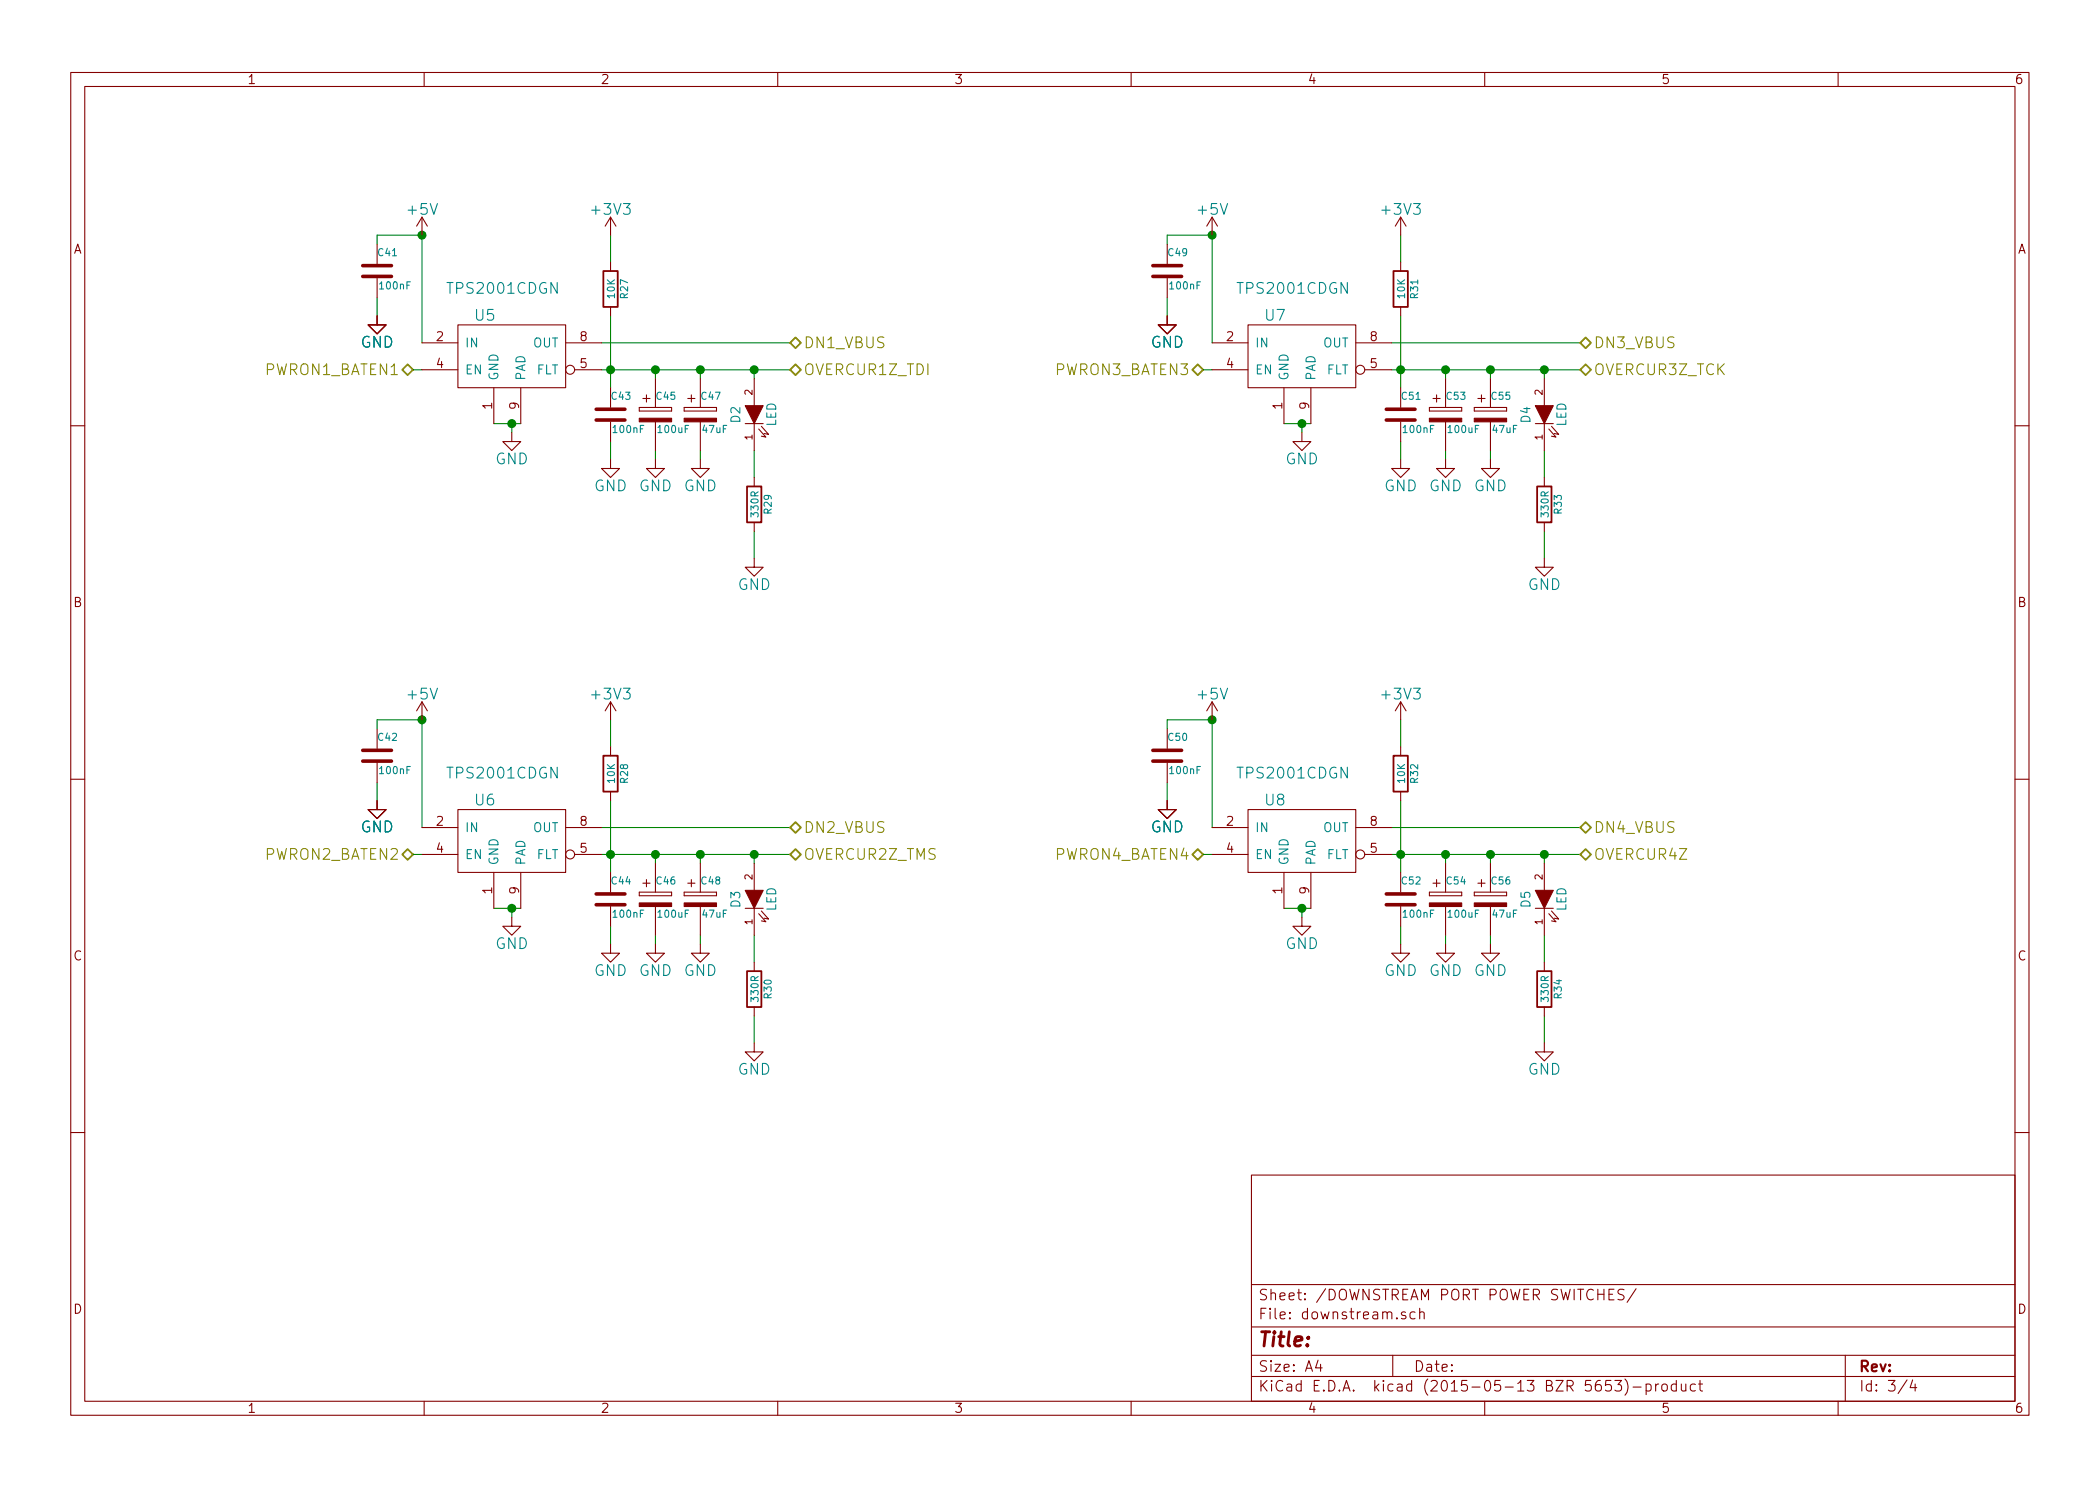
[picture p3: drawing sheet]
<svg xmlns="http://www.w3.org/2000/svg" width="297mm" height="210mm" viewBox="0 0 297 210" stroke-linecap="round" stroke-linejoin="round" font-family="sans-serif">
<g fill="none" stroke="#840000" stroke-width=".15">
<path d="M10 10.3h277v189.9h-277zM12 12.2h273v186.1h-273zM60 10.3v1.9M110 10.3v1.9M160 10.3v1.9M210 10.3v1.9M260 10.3v1.9M53.3 34.5v2.8M53.3 39.4v2.8M59.7 30.7l-.8 1.3M59.7 30.7v2.6M59.7 30.7l.8 1.3"/>
<path d="M86.4 30.7v2.6M86.4 37.1v1.2M86.4 30.7l-.8 1.3M86.4 30.7l.7 1.3M165.1 34.5v2.8M165.1 39.4v2.8M171.4 30.7l-.7 1.3M171.4 30.7v2.6M171.4 30.7l.8 1.3M198.1 30.7v2.6M198.1 37.1v1.2M198.1 30.7l-.7 1.3"/>
<path d="M198.1 30.7l.8 1.3M53.3 44.7v1.3h1.3l-1.3 1.2-1.2-1.2h1.2M59.7 48.5h5.1M59.7 52.3h5.1M64.8 46h15.2v8.9h-15.2zM69.8 54.9v5M73.7 54.9v5M80 48.5h5.1M81.3 52.3h3.8M86.4 43.4v1.3M86.4 54.9v2.8M86.4 59.7v2.8"/>
<path d="M90.4 57.7v.5zM90.4 58.2h4.6zM90.4 57.7h4.6zM90.9 56.4h1zM91.4 55.9v1zM92.7 53.6v4.1M92.7 59.7v4M95 57.7v.5zM96.8 57.7v.5zM96.8 58.2h4.5zM96.8 57.7h4.5zM97.3 56.4h1z"/>
<path d="M97.8 55.9v1zM99.1 53.6v4.1M99.1 59.7v4M101.3 57.7v.5zM105.4 59.9h2.5M106.7 53.6v3.8M106.7 59.9v3.8M165.1 44.7v1.3h1.3l-1.3 1.2-1.3-1.2h1.3M171.4 48.5h5.1M171.4 52.3h5.1M176.5 46h15.3v8.9h-15.3zM181.6 54.9v5"/>
<path d="M185.4 54.9v5M191.8 48.5h5M193 52.3h3.8M198.1 43.4v1.3M198.1 54.9v2.8M198.1 59.7v2.8M202.2 57.7v.5zM202.2 58.2h4.6zM202.2 57.7h4.6zM202.7 56.4h1zM203.2 55.9v1zM204.5 53.6v4.1"/>
<path d="M204.5 59.7v4M206.8 57.7v.5zM208.5 57.7v.5zM208.5 58.2h4.6zM208.5 57.7h4.6zM209 56.4h1.1zM209.5 55.9v1zM210.8 53.6v4.1M210.8 59.7v4M213.1 57.7v.5zM217.2 59.9h2.5M218.4 53.6v3.8"/>
<path d="M218.4 59.9v3.8M10 60.2h2M72.4 61.2v1.3h1.3l-1.3 1.2-1.3-1.2h1.3M86.4 65v1.3h1.2l-1.2 1.3-1.3-1.3h1.3M92.7 65v1.3h1.3l-1.3 1.3-1.3-1.3h1.3M99.1 65v1.3h1.2l-1.2 1.3-1.3-1.3h1.3M106.7 79v1.3h1.2l-1.2 1.2-1.3-1.2h1.3M106.7 67.6v1.2M106.7 73.9v1.3M107.3 60.7l1 1.1-.6-.1M107.7 60.3l1 1.2-.6-.2M184.1 61.2v1.3h1.3l-1.3 1.2-1.2-1.2h1.2"/>
<path d="M198.1 65v1.3h1.3l-1.3 1.3-1.3-1.3h1.3M204.5 65v1.3h1.2l-1.2 1.3-1.3-1.3h1.3M210.8 65v1.3h1.3l-1.3 1.3-1.3-1.3h1.3M218.4 79v1.3h1.3l-1.3 1.2-1.2-1.2h1.2M218.4 67.6v1.2M218.4 73.9v1.3M219.1 60.7l1 1.1-.6-.1M219.5 60.3l1 1.2-.7-.2M285 60.2h2M59.7 99.3v2.5M59.7 99.3l-.8 1.3M59.7 99.3l.8 1.3"/>
<path d="M86.4 99.3v2.5M86.4 99.3l-.8 1.3M86.4 99.3l.7 1.3M171.4 99.3v2.5M171.4 99.3l-.7 1.3M171.4 99.3l.8 1.3M198.1 99.3v2.5M198.1 99.3l-.7 1.3M198.1 99.3l.8 1.3M10 110.3h2M53.3 113.3v1.2h1.3l-1.3 1.3-1.2-1.3h1.2M53.3 103.1v2.8"/>
<path d="M53.3 107.9v2.8M59.7 117.1h5.1M64.8 114.5h15.2v8.9h-15.2zM80 117.1h5.1M86.4 105.7v1.2M86.4 112v1.3M165.1 113.3v1.2h1.3l-1.3 1.3-1.3-1.3h1.3M165.1 103.1v2.8M165.1 107.9v2.8M171.4 117.1h5.1M176.5 114.5h15.3v8.9h-15.3zM191.8 117.1h5"/>
<path d="M198.1 105.7v1.2M198.1 112v1.3M285 110.3h2M59.7 120.9h5.1M69.8 123.4v5.1M72.4 129.8v1.3h1.3l-1.3 1.2-1.3-1.2h1.3M73.7 123.4v5.1M81.3 120.9h3.8M86.4 133.6v1.3h1.2l-1.2 1.2-1.3-1.2h1.3M86.4 123.4v2.8M86.4 128.3v2.8M90.4 126.2v.5z"/>
<path d="M90.4 126.7h4.6zM90.4 126.2h4.6zM90.9 125h1zM91.4 124.5v1zM92.7 133.6v1.3h1.3l-1.3 1.2-1.3-1.2h1.3M92.7 122.2v4M92.7 128.3v4M95 126.2v.5zM96.8 126.2v.5zM96.8 126.7h4.5zM96.8 126.2h4.5zM97.3 125h1z"/>
<path d="M97.8 124.5v1zM99.1 133.6v1.3h1.2l-1.2 1.2-1.3-1.2h1.3M99.1 122.2v4M99.1 128.3v4M101.3 126.2v.5zM105.4 128.5h2.5M106.7 122.2v3.8M106.7 128.5v3.8M106.7 136.1v1.3M107.3 129.3l1 1.1-.6-.1M107.7 128.9l1 1.1-.6-.1M171.4 120.9h5.1"/>
<path d="M181.6 123.4v5.1M184.1 129.8v1.3h1.3l-1.3 1.2-1.2-1.2h1.2M185.4 123.4v5.1M193 120.9h3.8M198.1 133.6v1.3h1.3l-1.3 1.2-1.3-1.2h1.3M198.1 123.4v2.8M198.1 128.3v2.8M202.2 126.2v.5zM202.2 126.7h4.6zM202.2 126.2h4.6zM202.7 125h1zM203.2 124.5v1z"/>
<path d="M204.5 133.6v1.3h1.2l-1.2 1.2-1.3-1.2h1.3M204.5 122.2v4M204.5 128.3v4M206.8 126.2v.5zM208.5 126.2v.5zM208.5 126.7h4.6zM208.5 126.2h4.6zM209 125h1.1zM209.5 124.5v1zM210.8 133.6v1.3h1.3l-1.3 1.2-1.3-1.2h1.3M210.8 122.2v4M210.8 128.3v4"/>
<path d="M213.1 126.2v.5zM217.2 128.5h2.5M218.4 122.2v3.8M218.4 128.5v3.8M218.4 136.1v1.3M219.1 129.3l1 1.1-.6-.1M219.5 128.9l1 1.1-.7-.1M106.7 147.6v1.2h1.2l-1.2 1.3-1.3-1.3h1.3M106.7 142.5v1.3M218.4 147.6v1.2h1.3l-1.3 1.3-1.2-1.3h1.2M218.4 142.5v1.3M10 160.2h2"/>
<path d="M177 166.3h108v32h-108zM285 160.2h2M60 198.3v1.9M110 198.3v1.9M160 198.3v1.9M177 194.8h108M177 191.8h108M177 187.8h108M177 181.8h108M186.4 192.5l-.3 1h.9M186.8 193v1M197 191.8v3"/>
<path d="M198.8 185.7a.37 .37 0 0 0-.6 .1v.1a.54 .54 0 0 0 .6 .3l.1 .1-.1 .2-.1 .1-.5-.1M200.2 185.7l-.5-.1-.3 .3 .1 .6 .2 .1 .5-.1M200.8 185.7a.38 .38 0 0 1 .6 .1v.8M200.8 185.1v1.5M210 198.3v1.9M227.9 195.3h-.7l-.1 .7a.62 .62 0 0 1 .7 0l.1 .2v.5l-.2 .1h-.4l-.2-.1M228.3 182.4h-.7v1.5h.7M228.4 195.3h1l-.5 .6 .4 .1 .1 .2-.1 .5-.2 .1h-.4l-.3-.1M229.7 182.5l-.2-.1-.5 .1a.35 .35 0 0 0-.1 .4 .35 .35 0 0 0 .2 .2l.5 .2a.35 .35 0 0 1 .1 .3 .35 .35 0 0 1-.3 .3l-.5-.1M229.8 195.1a1.71 1.71 0 0 1 0 2.3M231 196.3h1.1M231.4 182.3l-1.3 2"/>
<path d="M232.8 195.9a.48 .48 0 0 1 .7 .1l.1 .1-.1 .6a.48 .48 0 0 1-.7 0M232.8 195.8v1.5M234.2 195.8v1M234.6 195.8l-.3 .1-.1 .2M235.1 196a.41 .41 0 0 1 .7 .1v.4a.41 .41 0 0 1-.4 .3 .41 .41 0 0 1-.3-.3zM237.1 195.9l-.4-.1-.3 .3 .1 .6 .2 .1 .4-.1M237.1 195.3v1.5M237.8 195.8l.1 .9a.4 .4 0 0 0 .6 0M238.5 195.8v1M239.8 195.9l-.4-.1-.3 .3 .1 .6 .2 .1 .4-.1M240.3 195.8h.5M240.5 195.3v1.3l.2 .2h.1"/>
<path d="M260 198.3v1.9M261 191.8v6.5M269.7 195.2l-1.2 2M270.5 195.2l-.3 1.1h.9M270.9 195.8v1"/>
<circle cx="80.6" cy="52.3" r=".63"/>
<circle cx="192.4" cy="52.3" r=".63"/>
<circle cx="80.6" cy="120.9" r=".63"/>
<circle cx="192.4" cy="120.9" r=".63"/>
</g>
<g fill="none" stroke="#008400" stroke-width=".15">
<path d="M53.3 34.5v-1.2h6.4v15.2M86.4 33.3v3.8M165.1 34.5v-1.2h6.3v15.2M198.1 33.3v3.8M53.3 42.2v2.5M58.4 52.3h1.3M69.8 59.9h3.9M72.4 59.9v1.3M85.1 48.5h26.7M85.1 52.3h26.7M86.4 44.7v10.2M92.7 52.3v1.3"/>
<path d="M99.1 52.3v1.3M106.7 52.3v1.3M165.1 42.2v2.5M170.2 52.3h1.2M181.6 59.9h3.8M184.1 59.9v1.3M196.8 48.5h26.7M196.8 52.3h26.7M198.1 44.7v10.2M204.5 52.3v1.3M210.8 52.3v1.3M218.4 52.3v1.3"/>
<path d="M86.4 62.5v2.5M92.7 63.7v1.3M99.1 63.7v1.3M106.7 63.7v3.9M106.7 75.2v3.8M198.1 62.5v2.5M204.5 63.7v1.3M210.8 63.7v1.3M218.4 63.7v3.9M218.4 75.2v3.8M53.3 103.1v-1.3h6.4v15.3M53.3 110.7v2.6"/>
<path d="M85.1 117.1h26.7M86.4 101.8v3.9M86.4 113.3v10.1M165.1 103.1v-1.3h6.3v15.3M165.1 110.7v2.6M196.8 117.1h26.7M198.1 101.8v3.9M198.1 113.3v10.1M58.4 120.9h1.3M69.8 128.5h3.9M72.4 128.5v1.3M85.1 120.9h26.7"/>
<path d="M86.4 131.1v2.5M92.7 120.9v1.3M92.7 132.3v1.3M99.1 120.9v1.3M99.1 132.3v1.3M106.7 120.9v1.3M106.7 132.3v3.8M170.2 120.9h1.2M181.6 128.5h3.8M184.1 128.5v1.3M196.8 120.9h26.7M198.1 131.1v2.5"/>
<path d="M204.5 120.9v1.3M204.5 132.3v1.3M210.8 120.9v1.3M210.8 132.3v1.3M218.4 120.9v1.3M218.4 132.3v3.8M106.7 143.8v3.8M218.4 143.8v3.8"/>
</g>
<g fill="#008400" stroke="#008400" stroke-width=".25">
<circle cx="72.4" cy="59.9" r=".51"/>
<circle cx="86.4" cy="52.3" r=".51"/>
<circle cx="92.7" cy="52.3" r=".51"/>
<circle cx="99.1" cy="52.3" r=".51"/>
<circle cx="106.7" cy="52.3" r=".51"/>
<circle cx="59.7" cy="33.3" r=".51"/>
<circle cx="72.4" cy="128.5" r=".51"/>
<circle cx="86.4" cy="120.9" r=".51"/>
<circle cx="92.7" cy="120.9" r=".51"/>
<circle cx="99.1" cy="120.9" r=".51"/>
<circle cx="106.7" cy="120.9" r=".51"/>
<circle cx="59.7" cy="101.8" r=".51"/>
<circle cx="184.2" cy="59.9" r=".51"/>
<circle cx="198.1" cy="52.3" r=".51"/>
<circle cx="204.5" cy="52.3" r=".51"/>
<circle cx="210.8" cy="52.3" r=".51"/>
<circle cx="218.4" cy="52.3" r=".51"/>
<circle cx="171.5" cy="33.3" r=".51"/>
<circle cx="184.2" cy="128.5" r=".51"/>
<circle cx="198.1" cy="120.9" r=".51"/>
<circle cx="204.5" cy="120.9" r=".51"/>
<circle cx="210.8" cy="120.9" r=".51"/>
<circle cx="218.4" cy="120.9" r=".51"/>
<circle cx="171.5" cy="101.8" r=".51"/>
</g>
<g fill="none" stroke="#840000" stroke-width=".51">
<path d="M51.3 39.1h4.1M51.3 37.6h4.1M163.1 39.1h4M163.1 37.6h4M84.3 59.4h4.1M84.3 57.9h4.1M196.1 59.4h4.1M196.1 57.9h4.1M51.3 107.7h4.1M51.3 106.2h4.1M163.1 107.7h4M163.1 106.2h4"/>
<path d="M84.3 128h4.1M84.3 126.5h4.1M196.1 128h4.1M196.1 126.5h4.1"/>
</g>
<g fill="#840000" stroke="#840000" stroke-width=".15">
<path d="M90.4 59.2h4.6v.5h-4.6z"/>
<path d="M96.8 59.2h4.5v.5h-4.5z"/>
<path d="M105.4 57.4h2.5l-1.2 2.5z"/>
<path d="M90.4 127.8h4.6v.5h-4.6z"/>
<path d="M96.8 127.8h4.5v.5h-4.5z"/>
<path d="M105.4 126h2.5l-1.2 2.5z"/>
<path d="M202.2 59.2h4.6v.5h-4.6z"/>
<path d="M208.5 59.2h4.6v.5h-4.6z"/>
<path d="M217.2 57.4h2.5l-1.3 2.5z"/>
<path d="M202.2 127.8h4.6v.5h-4.6z"/>
<path d="M208.5 127.8h4.6v.5h-4.6z"/>
<path d="M217.2 126h2.5l-1.3 2.5z"/>
</g>
<path d="M85.3 38.3h2.1v5.1h-2.1zM197.1 38.3h2v5.1h-2zM105.7 68.8h2v5.1h-2zM217.4 68.8h2.1v5.1h-2.1zM85.3 106.9h2.1v5.1h-2.1zM197.1 106.9h2v5.1h-2zM105.7 137.4h2v5.1h-2zM217.4 137.4h2.1v5.1h-2.1z" fill="none" stroke="#840000" stroke-width=".25"/>
<path d="M57.7 51.6l.7 .7-.7 .8-.8-.8zM111.8 48.5l.7-.8 .8 .8-.8 .8zM111.8 52.3l.7-.7 .8 .7-.8 .8zM168.7 52.3l.7-.7 .8 .7-.8 .8zM223.5 48.5l.8-.8 .7 .8-.7 .8zM223.5 52.3l.8-.7 .7 .7-.7 .8zM111.8 117.1l.7-.8 .8 .8-.8 .8zM223.5 117.1l.8-.8 .7 .8-.7 .8zM56.9 120.9l.8-.8 .7 .8-.7 .8zM111.8 120.9l.7-.8 .8 .8-.8 .8zM168.7 120.9l.7-.8 .8 .8-.8 .8zM223.5 120.9l.8-.8 .7 .8-.7 .8z" fill="none" stroke="#848400" stroke-width=".25"/>
<text font-size="2.8" fill="#840000" x="178" y="190.5">Title:</text>
<g font-size="2.1" fill="#008484">
<text x="57.8" y="30.4">+5V</text>
<text x="83.9" y="30.4">+3V3</text>
<text x="169.5" y="30.4">+5V</text>
<text x="195.6" y="30.4">+3V3</text>
<text x="63.6" y="41.6">TPS2001CDGN</text>
<text x="175.3" y="41.6">TPS2001CDGN</text>
<text x="67.2" y="45.4">U5</text>
<text x="179" y="45.4">U7</text>
<text x="51" y="49.2">GND</text>
<text x="162.7" y="49.2">GND</text>
<text x="70" y="65.7">GND</text>
<text x="181.8" y="65.7">GND</text>
<text x="84" y="69.5">GND</text>
<text x="90.3" y="69.5">GND</text>
<text x="96.7" y="69.5">GND</text>
<text x="195.8" y="69.5">GND</text>
<text x="202.1" y="69.5">GND</text>
<text x="208.5" y="69.5">GND</text>
<text x="104.3" y="83.5">GND</text>
<text x="216.1" y="83.5">GND</text>
<text x="57.8" y="99">+5V</text>
<text x="83.9" y="99">+3V3</text>
<text x="169.5" y="99">+5V</text>
<text x="195.6" y="99">+3V3</text>
<text x="63.6" y="110.2">TPS2001CDGN</text>
<text x="67.2" y="114">U6</text>
<text x="175.3" y="110.2">TPS2001CDGN</text>
<text x="179" y="114">U8</text>
<text x="51" y="117.8">GND</text>
<text x="162.7" y="117.8">GND</text>
<text x="70" y="134.3">GND</text>
<text x="181.8" y="134.3">GND</text>
<text x="84" y="138.1">GND</text>
<text x="90.3" y="138.1">GND</text>
<text x="96.7" y="138.1">GND</text>
<text x="195.8" y="138.1">GND</text>
<text x="202.1" y="138.1">GND</text>
<text x="208.5" y="138.1">GND</text>
<text x="104.3" y="152.1">GND</text>
<text x="216.1" y="152.1">GND</text>
</g>
<g font-size="2.1" fill="#848400">
<text x="37.5" y="53.1">PWRON1_BATEN1</text>
<text x="113.7" y="49.3">DN1_VBUS</text>
<text x="113.7" y="53.1">OVERCUR1Z_TDI</text>
<text x="149.3" y="53.1">PWRON3_BATEN3</text>
<text x="225.5" y="49.3">DN3_VBUS</text>
<text x="225.5" y="53.1">OVERCUR3Z_TCK</text>
<text x="113.7" y="117.9">DN2_VBUS</text>
<text x="225.5" y="117.9">DN4_VBUS</text>
<text x="37.5" y="121.7">PWRON2_BATEN2</text>
<text x="113.7" y="121.7">OVERCUR2Z_TMS</text>
<text x="149.3" y="121.7">PWRON4_BATEN4</text>
<text x="225.5" y="121.7">OVERCUR4Z</text>
</g>
<g font-size="2.1" fill="#840000">
<text x="178" y="184">Sheet: /DOWNSTREAM PORT POWER SWITCHES/</text>
<text x="178" y="186.7">File: downstream.sch</text>
<text x="178" y="196.9">KiCad E.D.A. kicad (2015-05-13 BZR 5653)-product</text>
<text x="178" y="194.1">Size: A4</text>
<text x="200" y="194.1">Date:</text>
<text x="263" y="194.1">Rev:</text>
<text x="263" y="196.9">Id: 3/4</text>
</g>
<g font-size="1.8" fill="#840000">
<text x="35" y="11.9">1</text>
<text x="85" y="11.9">2</text>
<text x="135" y="11.9">3</text>
<text x="185" y="11.9">4</text>
<text x="235" y="11.9">5</text>
<text x="285" y="11.9">6</text>
<text x="10.4" y="35.9">A</text>
<text x="285.4" y="35.9">A</text>
<text x="61.7" y="48.3">2</text>
<text x="61.7" y="52.1">4</text>
<text x="82.1" y="52.1">5</text>
<text x="82.1" y="48.3">8</text>
<text x="173.5" y="48.3">2</text>
<text x="173.5" y="52.1">4</text>
<text x="193.8" y="52.1">5</text>
<text x="193.8" y="48.3">8</text>
<text x="69.6" y="57.9" transform="rotate(-90 69.6 57.9)">1</text>
<text x="73.4" y="57.9" transform="rotate(-90 73.4 57.9)">9</text>
<text x="181.4" y="57.9" transform="rotate(-90 181.4 57.9)">1</text>
<text x="185.2" y="57.9" transform="rotate(-90 185.2 57.9)">9</text>
<text x="10.4" y="85.9">B</text>
<text x="285.4" y="85.9">B</text>
<text x="61.7" y="116.8">2</text>
<text x="82.1" y="116.8">8</text>
<text x="173.5" y="116.8">2</text>
<text x="193.8" y="116.8">8</text>
<text x="61.7" y="120.6">4</text>
<text x="82.1" y="120.6">5</text>
<text x="173.5" y="120.6">4</text>
<text x="193.8" y="120.6">5</text>
<text x="69.6" y="126.5" transform="rotate(-90 69.6 126.5)">1</text>
<text x="73.4" y="126.5" transform="rotate(-90 73.4 126.5)">9</text>
<text x="181.4" y="126.5" transform="rotate(-90 181.4 126.5)">1</text>
<text x="185.2" y="126.5" transform="rotate(-90 185.2 126.5)">9</text>
<text x="10.4" y="135.9">C</text>
<text x="285.4" y="135.9">C</text>
<text x="10.4" y="185.9">D</text>
<text x="285.4" y="185.9">D</text>
<text x="35" y="199.9">1</text>
<text x="85" y="199.9">2</text>
<text x="135" y="199.9">3</text>
<text x="185" y="199.9">4</text>
<text x="235" y="199.9">5</text>
<text x="285" y="199.9">6</text>
</g>
<g font-size="1.8" fill="#008484">
<text x="65.8" y="49.1">IN</text>
<text x="65.8" y="53">EN</text>
<text x="70.5" y="53.8" transform="rotate(-90 70.5 53.8)">GND</text>
<text x="74.3" y="53.8" transform="rotate(-90 74.3 53.8)">PAD</text>
<text x="75.3" y="49.1">OUT</text>
<text x="75.7" y="53">FLT</text>
<text x="177.5" y="49.1">IN</text>
<text x="177.5" y="53">EN</text>
<text x="182.2" y="53.8" transform="rotate(-90 182.2 53.8)">GND</text>
<text x="186.1" y="53.8" transform="rotate(-90 186.1 53.8)">PAD</text>
<text x="187" y="49.1">OUT</text>
<text x="187.5" y="53">FLT</text>
<text x="104.7" y="59.8" transform="rotate(-90 104.7 59.8)">D2</text>
<text x="216.5" y="59.8" transform="rotate(-90 216.5 59.8)">D4</text>
<text x="109.8" y="60.4" transform="rotate(-90 109.8 60.4)">LED</text>
<text x="221.5" y="60.4" transform="rotate(-90 221.5 60.4)">LED</text>
<text x="65.8" y="117.7">IN</text>
<text x="75.3" y="117.7">OUT</text>
<text x="177.5" y="117.7">IN</text>
<text x="187" y="117.7">OUT</text>
<text x="65.8" y="121.5">EN</text>
<text x="70.5" y="122.4" transform="rotate(-90 70.5 122.4)">GND</text>
<text x="74.3" y="122.4" transform="rotate(-90 74.3 122.4)">PAD</text>
<text x="75.7" y="121.5">FLT</text>
<text x="177.5" y="121.5">EN</text>
<text x="182.2" y="122.4" transform="rotate(-90 182.2 122.4)">GND</text>
<text x="186.1" y="122.4" transform="rotate(-90 186.1 122.4)">PAD</text>
<text x="187.5" y="121.5">FLT</text>
<text x="104.7" y="128.4" transform="rotate(-90 104.7 128.4)">D3</text>
<text x="109.8" y="129" transform="rotate(-90 109.8 129)">LED</text>
<text x="216.5" y="128.4" transform="rotate(-90 216.5 128.4)">D5</text>
<text x="221.5" y="129" transform="rotate(-90 221.5 129)">LED</text>
</g>
<g font-size="1.4" fill="#008484">
<text x="53.5" y="36.2">C41</text>
<text x="53.8" y="40.9">100nF</text>
<text x="165.3" y="36.2">C49</text>
<text x="165.6" y="40.9">100nF</text>
<text x="87" y="42.2" transform="rotate(-90 87 42.2)">10K</text>
<text x="88.8" y="42.2" transform="rotate(-90 88.8 42.2)">R27</text>
<text x="198.7" y="42.2" transform="rotate(-90 198.7 42.2)">10K</text>
<text x="200.6" y="42.2" transform="rotate(-90 200.6 42.2)">R31</text>
<text x="86.5" y="56.6">C43</text>
<text x="92.9" y="56.6">C45</text>
<text x="99.2" y="56.6">C47</text>
<text x="198.3" y="56.6">C51</text>
<text x="204.6" y="56.6">C53</text>
<text x="211" y="56.6">C55</text>
<text x="86.8" y="61.3">100nF</text>
<text x="93.2" y="61.3">100uF</text>
<text x="99.4" y="61.3">47uF</text>
<text x="198.6" y="61.3">100nF</text>
<text x="204.9" y="61.3">100uF</text>
<text x="211.2" y="61.3">47uF</text>
<text x="107.3" y="73" transform="rotate(-90 107.3 73)">330R</text>
<text x="109.1" y="72.7" transform="rotate(-90 109.1 72.7)">R29</text>
<text x="219" y="73" transform="rotate(-90 219 73)">330R</text>
<text x="220.9" y="72.7" transform="rotate(-90 220.9 72.7)">R33</text>
<text x="53.5" y="104.8">C42</text>
<text x="165.3" y="104.8">C50</text>
<text x="53.8" y="109.5">100nF</text>
<text x="87" y="110.7" transform="rotate(-90 87 110.7)">10K</text>
<text x="88.8" y="110.8" transform="rotate(-90 88.8 110.8)">R28</text>
<text x="165.6" y="109.5">100nF</text>
<text x="198.7" y="110.7" transform="rotate(-90 198.7 110.7)">10K</text>
<text x="200.6" y="110.8" transform="rotate(-90 200.6 110.8)">R32</text>
<text x="86.5" y="125.1">C44</text>
<text x="92.9" y="125.1">C46</text>
<text x="99.2" y="125.1">C48</text>
<text x="198.3" y="125.1">C52</text>
<text x="204.6" y="125.1">C54</text>
<text x="211" y="125.1">C56</text>
<text x="86.8" y="129.8">100nF</text>
<text x="93.2" y="129.8">100uF</text>
<text x="99.4" y="129.8">47uF</text>
<text x="198.6" y="129.8">100nF</text>
<text x="204.9" y="129.8">100uF</text>
<text x="211.2" y="129.8">47uF</text>
<text x="107.3" y="141.6" transform="rotate(-90 107.3 141.6)">330R</text>
<text x="109.1" y="141.2" transform="rotate(-90 109.1 141.2)">R30</text>
<text x="219" y="141.6" transform="rotate(-90 219 141.6)">330R</text>
<text x="220.9" y="141.2" transform="rotate(-90 220.9 141.2)">R34</text>
</g>
<g font-size="1.4" fill="#840000">
<text x="106.4" y="55.9" transform="rotate(-90 106.4 55.9)">2</text>
<text x="218.2" y="55.9" transform="rotate(-90 218.2 55.9)">2</text>
<text x="106.4" y="62.2" transform="rotate(-90 106.4 62.2)">1</text>
<text x="218.2" y="62.2" transform="rotate(-90 218.2 62.2)">1</text>
<text x="106.4" y="124.5" transform="rotate(-90 106.4 124.5)">2</text>
<text x="218.2" y="124.5" transform="rotate(-90 218.2 124.5)">2</text>
<text x="106.4" y="130.8" transform="rotate(-90 106.4 130.8)">1</text>
<text x="218.2" y="130.8" transform="rotate(-90 218.2 130.8)">1</text>
</g>
</svg>
